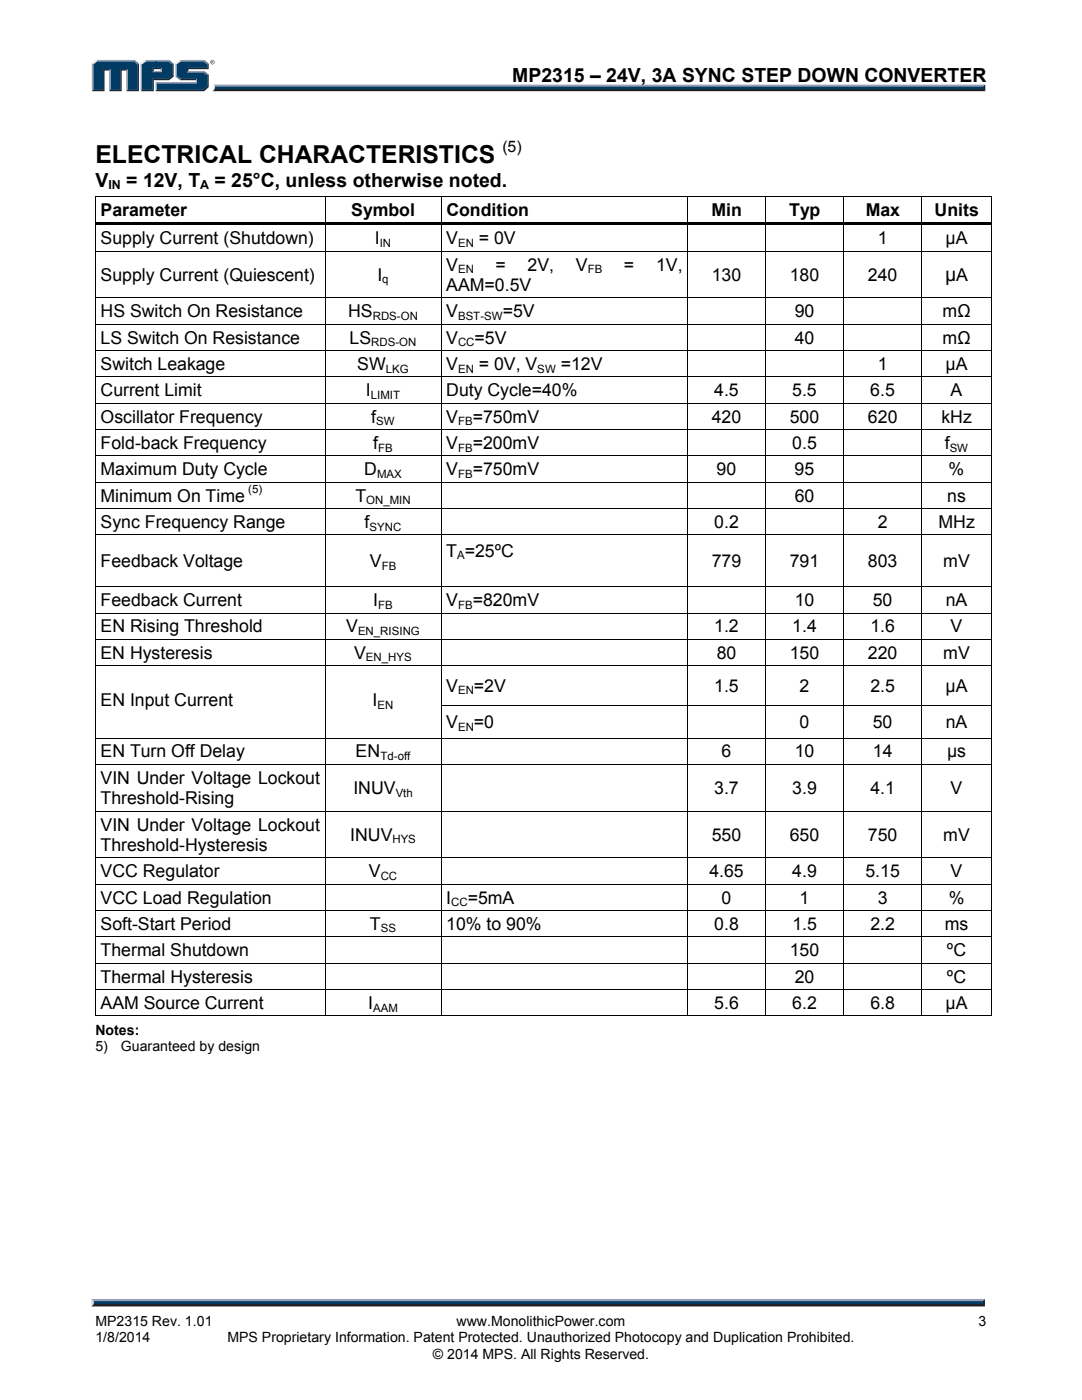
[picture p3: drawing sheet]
<svg xmlns="http://www.w3.org/2000/svg" width="216mm" height="279mm" viewBox="0 0 216 279" stroke-linecap="round" stroke-linejoin="round" font-family="sans-serif">
<path d="M42.7 16.9h153.9l-.4 .7h-153.4z" fill="#94a0b9"/>
<path d="M42.8 17.6h153.4l.4 .6h-154.3l.4-.2z" fill="#231f20"/>
<path d="M196.2 17.3l.4-.4v1.3l-.4-.4z" fill="#001339"/>
<path d="M42.9 17.3h153.3v.5h-153.4z" fill="#003b63"/>
<path d="M42.7 16.9l.2 .5a.78 .78 0 0 1-.6 .8l.1-.1a1.23 1.23 0 0 0 .3-1.2z" fill="#dcddde"/>
<path d="M30.4 14.4l.3-.2h1.3l.3 .2z" fill="#94a0b9"/>
<g fill="#003b63">
<path d="M18.6 12.8l.8-.6h7.2l.8 .6v5.1h-2v-4.1h-1.4v4.1h-2v-4.1h-1.4v4.1h-2z"/>
<path d="M28.3 12.8l.8-.6h2.2v1.3h-.9v.9h1.9v-.9h-1.3v-1.3h2.6l.8 .6v2.3l-.8 .6h-3.2v2.2h-2.1z"/>
<path d="M31.3 16.6h8v-.9h-3.2l-.9-.6v-2.3l.9-.6h4.4l.9 .6v.7h-4.1v.9h3.2l.9 .6v2.2l-.9 .7h-9.2z"/>
</g>
<path d="M35.9 12.1h4.8" fill="none" stroke="#94a0b9" stroke-width=".26"/>
<path d="M35 12.7l.9-.7 .2 .2-.8 .6z" fill="#dcddde"/>
<path d="M35.1 12.7v2.6" fill="none" stroke="#94a0b9" stroke-width=".27"/>
<path d="M35 15.3l.3-.2 .8 .6-.2 .3z" fill="#547194"/>
<path d="M35.9 15.9h3.4" fill="none" stroke="#001339" stroke-width=".26"/>
<g fill="#94a0b9">
<path d="M31 16.4h8.1v-.4l.2-.3v.9h-8z"/>
<path d="M31 16.4l.3 .2v1.3l-.3 .3z"/>
</g>
<path d="M37.3 13.5h4.1v-.7l.2-.1v1.1h-4v.4l-.3 .2z" fill="#001339"/>
<path d="M37.3 14.3h3.4" fill="none" stroke="#94a0b9" stroke-width=".26"/>
<path d="M40.7 14.2l.9 .7-.2 .1-.9-.6z" fill="#547194"/>
<g fill="#001339">
<path d="M31 18.2l.3-.3h9.2l.9-.7v-2.2l.2-.1v2.5l-.9 .8z"/>
<path d="M30.4 15.7h3.2l.8-.6v-2.3l.2-.1v2.6l-.9 .7h-3v2.2h-2.6l.2-.3h2.1z"/>
</g>
<path d="M33.7 12l.9 .7-.2 .1-.8-.6z" fill="#547194"/>
<path d="M29 12.1h4.7" fill="none" stroke="#94a0b9" stroke-width=".26"/>
<path d="M28.1 12.7l.9-.7 .1 .2-.8 .6z" fill="#dcddde"/>
<path d="M28.2 12.7v5.5" fill="none" stroke="#94a0b9" stroke-width=".27"/>
<path d="M32 13.8l.3-.3v.9l-.3-.2z" fill="#94a0b9"/>
<g fill="#001339">
<path d="M30.4 13.5h1.9l-.3 .3h-1.3v.4l-.3 .2z"/>
<path d="M27.4 12.8l.3-.1v5.5h-2.5l.2-.3h2z"/>
</g>
<path d="M26.8 12l.9 .7-.3 .1-.8-.6z" fill="#547194"/>
<path d="M19.2 12.1h7.6" fill="none" stroke="#94a0b9" stroke-width=".26"/>
<path d="M18.3 12.7l.9-.7 .2 .2-.8 .6z" fill="#dcddde"/>
<path d="M18.5 12.7v5.5" fill="none" stroke="#94a0b9" stroke-width=".27"/>
<path d="M20.6 13.8h1.4l-.2 .3h-.9v4.1h-2.6l.3-.3h2z" fill="#001339"/>
<path d="M21.9 13.8v4.4" fill="none" stroke="#94a0b9" stroke-width=".27"/>
<path d="M24 13.8h1.4l-.2 .3h-.9v4.1h-2.5l.2-.3h2z" fill="#001339"/>
<path d="M25.3 13.8v4.4" fill="none" stroke="#94a0b9" stroke-width=".27"/>
<path d="M40.7 12l.9 .7-.2 .1-.9-.6z" fill="#547194"/>
<g fill="#231f20">
<path d="M18.7 260h177.4l.4 .7h-178.3z"/>
<path d="M41.9 12.4a.45 .45 0 0 1 .9 0 .45 .45 0 0 1-.9 0zM42 12.4a.37 .37 0 0 0 .7 0 .37 .37 0 0 0-.7 0zM42.2 12.2h.3l.1 .5-.3-.3-.1 .3zM42.3 12.2v.2h.1z"/>
</g>
<path d="M18.3 259.2h178.2l-.4 .8h-177.4z" fill="#94a0b9"/>
<path d="M196.5 259.2v1.5l-.4-.4v-.6z" fill="#001339"/>
<path d="M18.7 259.7h177.4v.6h-177.4z" fill="#003b63"/>
<path d="M18.2 259.2l.5 .5v.6l-.5 .4z" fill="#dcddde"/>
<g fill="#000">
<path d="M19 39.2h.1v.7h-.1zM64.8 39.2h.2v.7h-.2zM87.9 39.2h.2v.7h-.2zM137.1 39.2h.2v.7h-.2zM152.7 39.2h.1v.7h-.1zM168.3 39.2h.1v.7h-.1zM183.8 39.2h.2v.7h-.2zM197.8 39.2h.2v.7h-.2zM197.8 39.2h.2v.1h-.2zM19 44.4h.1v1.1h-.1zM19 50h.1v.7h-.1zM19.1 44.4h45.7v.6h-45.7z"/>
<path d="M64.8 45h.2v.5h-.2zM64.8 44.4h23.1v.6h-23.1zM64.8 50h.2v.7h-.2zM87.9 45h.2v.5h-.2zM87.9 44.4h49.2v.6h-49.2zM87.9 50h.2v.7h-.2zM137.1 45h.2v.5h-.2zM137.1 44.4h15.6v.6h-15.6zM137.1 50h.2v.7h-.2zM152.7 45h.1v.5h-.1zM152.7 44.4h15.6v.6h-15.6zM152.7 50h.1v.7h-.1z"/>
<path d="M168.3 45h.1v.5h-.1zM168.3 44.4h15.5v.6h-15.5zM168.3 50h.1v.7h-.1zM183.8 45h.2v.5h-.2zM183.8 44.4h14v.6h-14zM183.8 50h.2v.7h-.2zM197.8 44.4h.2v1.1h-.2zM197.8 50h.2v.7h-.2zM19 59.4h.1v.6h-.1zM19 64.6h.1v.7h-.1zM19 69.9h.1v.7h-.1zM19 75.1h.1v.7h-.1z"/>
<path d="M64.8 59.4h.2v.6h-.2zM64.8 64.6h.2v.7h-.2zM64.8 69.9h.2v.7h-.2zM64.8 75.1h.2v.7h-.2zM87.9 59.4h.2v.6h-.2zM87.9 64.6h.2v.7h-.2zM87.9 69.9h.2v.7h-.2zM87.9 75.1h.2v.7h-.2zM137.1 59.4h.2v.6h-.2zM137.1 64.6h.2v.7h-.2zM137.1 69.9h.2v.7h-.2zM137.1 75.1h.2v.7h-.2z"/>
<path d="M152.7 59.4h.1v.6h-.1zM152.7 64.6h.1v.7h-.1zM152.7 69.9h.1v.7h-.1zM152.7 75.1h.1v.7h-.1zM168.3 59.4h.1v.6h-.1zM168.3 64.6h.1v.7h-.1zM168.3 69.9h.1v.7h-.1zM168.3 75.1h.1v.7h-.1zM183.8 59.4h.2v.6h-.2zM183.8 64.6h.2v.7h-.2zM183.8 69.9h.2v.7h-.2zM183.8 75.1h.2v.7h-.2z"/>
<path d="M197.8 59.4h.2v.6h-.2zM197.8 64.6h.2v.7h-.2zM197.8 69.9h.2v.7h-.2zM197.8 75.1h.2v.7h-.2zM19 80.4h.1v.7h-.1zM19 85.6h.1v.7h-.1zM19 90.9h.1v.7h-.1zM19 96.1h.1v.7h-.1zM64.8 80.4h.2v.7h-.2zM64.8 85.6h.2v.7h-.2zM64.8 90.9h.2v.7h-.2zM64.8 96.1h.2v.7h-.2z"/>
<path d="M87.9 80.4h.2v.7h-.2zM87.9 85.6h.2v.7h-.2zM87.9 90.9h.2v.7h-.2zM87.9 96.1h.2v.7h-.2zM137.1 80.4h.2v.7h-.2zM137.1 85.6h.2v.7h-.2zM137.1 90.9h.2v.7h-.2zM137.1 96.1h.2v.7h-.2zM152.7 80.4h.1v.7h-.1zM152.7 85.6h.1v.7h-.1zM152.7 90.9h.1v.7h-.1zM152.7 96.1h.1v.7h-.1z"/>
<path d="M168.3 80.4h.1v.7h-.1zM168.3 85.6h.1v.7h-.1zM168.3 90.9h.1v.7h-.1zM168.3 96.1h.1v.7h-.1zM183.8 80.4h.2v.7h-.2zM183.8 85.6h.2v.7h-.2zM183.8 90.9h.2v.7h-.2zM183.8 96.1h.2v.7h-.2zM197.8 80.4h.2v.7h-.2zM197.8 85.6h.2v.7h-.2zM197.8 90.9h.2v.7h-.2zM197.8 96.1h.2v.7h-.2z"/>
<path d="M19 101.4h.1v.7h-.1zM19 106.7h.1v.7h-.1zM19 117h.1v.7h-.1zM64.8 101.4h.2v.7h-.2zM64.8 106.7h.2v.7h-.2zM64.8 117h.2v.7h-.2zM87.9 101.4h.2v.7h-.2zM87.9 106.7h.2v.7h-.2zM87.9 117h.2v.7h-.2zM137.1 101.4h.2v.7h-.2zM137.1 106.7h.2v.7h-.2zM137.1 117h.2v.7h-.2z"/>
<path d="M152.7 101.4h.1v.7h-.1zM152.7 106.7h.1v.7h-.1zM152.7 117h.1v.7h-.1zM168.3 101.4h.1v.7h-.1zM168.3 106.7h.1v.7h-.1zM168.3 117h.1v.7h-.1zM183.8 101.4h.2v.7h-.2zM183.8 106.7h.2v.7h-.2zM183.8 117h.2v.7h-.2zM197.8 101.4h.2v.7h-.2zM197.8 106.7h.2v.7h-.2zM197.8 117h.2v.7h-.2z"/>
<path d="M19 122.3h.1v.7h-.1zM19 127.5h.1v.7h-.1zM19 132.8h.1v.7h-.1zM64.8 122.3h.2v.7h-.2zM64.8 127.5h.2v.7h-.2zM64.8 132.8h.2v.7h-.2zM87.9 122.3h.2v.7h-.2zM87.9 127.5h.2v.7h-.2zM87.9 132.8h.2v.7h-.2zM137.1 122.3h.2v.7h-.2zM137.1 127.5h.2v.7h-.2zM137.1 132.8h.2v.7h-.2z"/>
<path d="M152.7 122.3h.1v.7h-.1zM152.7 127.5h.1v.7h-.1zM152.7 132.8h.1v.7h-.1zM168.3 122.3h.1v.7h-.1zM168.3 127.5h.1v.7h-.1zM168.3 132.8h.1v.7h-.1zM183.8 122.3h.2v.7h-.2zM183.8 127.5h.2v.7h-.2zM183.8 132.8h.2v.7h-.2zM197.8 122.3h.2v.7h-.2zM197.8 127.5h.2v.7h-.2zM197.8 132.8h.2v.7h-.2z"/>
<path d="M19 140.7h.1v.7h-.1zM19 147.2h.1v.7h-.1zM19 152.5h.1v.7h-.1zM64.8 140.7h.2v.7h-.2zM64.8 147.2h.2v.7h-.2zM64.8 152.5h.2v.7h-.2zM87.9 140.7h.2v.7h-.2zM87.9 147.2h.2v.7h-.2zM87.9 152.5h.2v.7h-.2zM137.1 140.7h.2v.7h-.2zM137.1 147.2h.2v.7h-.2zM137.1 152.5h.2v.7h-.2z"/>
<path d="M152.7 140.7h.1v.7h-.1zM152.7 147.2h.1v.7h-.1zM152.7 152.5h.1v.7h-.1zM168.3 140.7h.1v.7h-.1zM168.3 147.2h.1v.7h-.1zM168.3 152.5h.1v.7h-.1zM183.8 140.7h.2v.7h-.2zM183.8 147.2h.2v.7h-.2zM183.8 152.5h.2v.7h-.2zM197.8 140.7h.2v.7h-.2zM197.8 147.2h.2v.7h-.2zM197.8 152.5h.2v.7h-.2z"/>
<path d="M19 161.8h.1v.7h-.1zM19 171.1h.1v.7h-.1zM19 176.4h.1v.7h-.1zM64.8 161.8h.2v.7h-.2zM64.8 171.1h.2v.7h-.2zM64.8 176.4h.2v.7h-.2zM87.9 161.8h.2v.7h-.2zM87.9 171.1h.2v.7h-.2zM87.9 176.4h.2v.7h-.2zM137.1 161.8h.2v.7h-.2zM137.1 171.1h.2v.7h-.2zM137.1 176.4h.2v.7h-.2z"/>
<path d="M152.7 161.8h.1v.7h-.1zM152.7 171.1h.1v.7h-.1zM152.7 176.4h.1v.7h-.1zM168.3 161.8h.1v.7h-.1zM168.3 171.1h.1v.7h-.1zM168.3 176.4h.1v.7h-.1zM183.8 161.8h.2v.7h-.2zM183.8 171.1h.2v.7h-.2zM183.8 176.4h.2v.7h-.2zM197.8 161.8h.2v.7h-.2zM197.8 171.1h.2v.7h-.2zM197.8 176.4h.2v.7h-.2z"/>
<path d="M19 181.6h.1v.7h-.1zM19 186.9h.1v.7h-.1zM19 192.1h.1v.7h-.1zM19 197.4h.1v.7h-.1zM64.8 181.6h.2v.7h-.2zM64.8 186.9h.2v.7h-.2zM64.8 192.1h.2v.7h-.2zM64.8 197.4h.2v.7h-.2zM87.9 181.6h.2v.7h-.2zM87.9 186.9h.2v.7h-.2zM87.9 192.1h.2v.7h-.2zM87.9 197.4h.2v.7h-.2z"/>
<path d="M137.1 181.6h.2v.7h-.2zM137.1 186.9h.2v.7h-.2zM137.1 192.1h.2v.7h-.2zM137.1 197.4h.2v.7h-.2zM152.7 181.6h.1v.7h-.1zM152.7 186.9h.1v.7h-.1zM152.7 192.1h.1v.7h-.1zM152.7 197.4h.1v.7h-.1zM168.3 181.6h.1v.7h-.1zM168.3 186.9h.1v.7h-.1zM168.3 192.1h.1v.7h-.1zM168.3 197.4h.1v.7h-.1z"/>
<path d="M183.8 181.6h.2v.7h-.2zM183.8 186.9h.2v.7h-.2zM183.8 192.1h.2v.7h-.2zM183.8 197.4h.2v.7h-.2zM197.8 181.6h.2v.7h-.2zM197.8 186.9h.2v.7h-.2zM197.8 192.1h.2v.7h-.2zM197.8 197.4h.2v.7h-.2zM197.8 202.6h.2v.2h-.2z"/>
</g>
<g fill="none" stroke="#000" stroke-width=".2">
<path d="M19 39.3h45.8M19 39.9v4.5M64.9 39.9v4.5M65 39.3h22.9M88 39.9v4.5M88.1 39.3h49M137.2 39.9v4.5M137.3 39.3h15.4M152.7 39.9v4.5M152.8 39.3h15.5M168.4 39.9v4.5M168.4 39.3h15.4"/>
<path d="M183.9 39.9v4.5M184 39.3h13.8M197.9 39.9v4.5M19 45.5v4.5M19 50.7v8.7M19.1 50.1h45.7M19.1 59.4h45.7M64.9 45.5v4.5M64.9 50.7v8.7M65 50.1h22.9M65 59.4h22.9M88 45.5v4.5"/>
<path d="M88 50.7v8.7M88.1 50.1h49M88.1 59.4h49M137.2 45.5v4.5M137.2 50.7v8.7M137.3 50.1h15.4M137.3 59.4h15.4M152.7 45.5v4.5M152.7 50.7v8.7M152.8 50.1h15.5M152.8 59.4h15.5M168.4 45.5v4.5"/>
<path d="M168.4 50.7v8.7M168.4 50.1h15.4M168.4 59.4h15.4M183.9 45.5v4.5M183.9 50.7v8.7M184 50.1h13.8M184 59.4h13.8M197.9 45.5v4.5M197.9 50.7v8.7M19 60v4.6M19 65.3v4.6M19 70.6v4.5"/>
<path d="M19 75.8v4.6M19.1 64.7h45.7M19.1 70h45.7M19.1 75.2h45.7M64.9 60v4.6M64.9 65.3v4.6M64.9 70.6v4.5M64.9 75.8v4.6M65 64.7h22.9M65 70h22.9M65 75.2h22.9M88 60v4.6"/>
<path d="M88 65.3v4.6M88 70.6v4.5M88 75.8v4.6M88.1 64.7h49M88.1 70h49M88.1 75.2h49M137.2 60v4.6M137.2 65.3v4.6M137.2 70.6v4.5M137.2 75.8v4.6M137.3 64.7h15.4M137.3 70h15.4"/>
<path d="M137.3 75.2h15.4M152.7 60v4.6M152.7 65.3v4.6M152.7 70.6v4.5M152.7 75.8v4.6M152.8 64.7h15.5M152.8 70h15.5M152.8 75.2h15.5M168.4 60v4.6M168.4 65.3v4.6M168.4 70.6v4.5M168.4 75.8v4.6"/>
<path d="M168.4 64.7h15.4M168.4 70h15.4M168.4 75.2h15.4M183.9 60v4.6M183.9 65.3v4.6M183.9 70.6v4.5M183.9 75.8v4.6M184 64.7h13.8M184 70h13.8M184 75.2h13.8M197.9 60v4.6M197.9 65.3v4.6"/>
<path d="M197.9 70.6v4.5M197.9 75.8v4.6M19 81.1v4.5M19 86.3v4.6M19 91.6v4.5M19 96.8v4.6M19.1 80.5h45.7M19.1 85.7h45.7M19.1 91h45.7M19.1 96.2h45.7M64.9 81.1v4.5M64.9 86.3v4.6"/>
<path d="M64.9 91.6v4.5M64.9 96.8v4.6M65 80.5h22.9M65 85.7h22.9M65 91h22.9M65 96.2h22.9M88 81.1v4.5M88 86.3v4.6M88 91.6v4.5M88 96.8v4.6M88.1 80.5h49M88.1 85.7h49"/>
<path d="M88.1 91h49M88.1 96.2h49M137.2 81.1v4.5M137.2 86.3v4.6M137.2 91.6v4.5M137.2 96.8v4.6M137.3 80.5h15.4M137.3 85.7h15.4M137.3 91h15.4M137.3 96.2h15.4M152.7 81.1v4.5M152.7 86.3v4.6"/>
<path d="M152.7 91.6v4.5M152.7 96.8v4.6M152.8 80.5h15.5M152.8 85.7h15.5M152.8 91h15.5M152.8 96.2h15.5M168.4 81.1v4.5M168.4 86.3v4.6M168.4 91.6v4.5M168.4 96.8v4.6M168.4 80.5h15.4M168.4 85.7h15.4"/>
<path d="M168.4 91h15.4M168.4 96.2h15.4M183.9 81.1v4.5M183.9 86.3v4.6M183.9 91.6v4.5M183.9 96.8v4.6M184 80.5h13.8M184 85.7h13.8M184 91h13.8M184 96.2h13.8M197.9 81.1v4.5M197.9 86.3v4.6"/>
<path d="M197.9 91.6v4.5M197.9 96.8v4.6M19 102.1v4.6M19 107.4v9.6M19 117.7v4.6M19.1 101.5h45.7M19.1 106.7h45.7M19.1 117.1h45.7M64.9 102.1v4.6M64.9 107.4v9.6M64.9 117.7v4.6M65 101.5h22.9"/>
<path d="M65 106.7h22.9M65 117.1h22.9M88 102.1v4.6M88 107.4v9.6M88 117.7v4.6M88.1 101.5h49M88.1 106.7h49M88.1 117.1h49M137.2 102.1v4.6M137.2 107.4v9.6M137.2 117.7v4.6M137.3 101.5h15.4"/>
<path d="M137.3 106.7h15.4M137.3 117.1h15.4M152.7 102.1v4.6M152.7 107.4v9.6M152.7 117.7v4.6M152.8 101.5h15.5M152.8 106.7h15.5M152.8 117.1h15.5M168.4 102.1v4.6M168.4 107.4v9.6M168.4 117.7v4.6M168.4 101.5h15.4"/>
<path d="M168.4 106.7h15.4M168.4 117.1h15.4M183.9 102.1v4.6M183.9 107.4v9.6M183.9 117.7v4.6M184 101.5h13.8M184 106.7h13.8M184 117.1h13.8M197.9 102.1v4.6M197.9 107.4v9.6M197.9 117.7v4.6M19 123v4.5"/>
<path d="M19 128.2v4.6M19 133.5v7.2M19.1 122.3h45.7M19.1 127.6h45.7M19.1 132.8h45.7M64.9 123v4.5M64.9 128.2v4.6M64.9 133.5v7.2M65 122.3h22.9M65 127.6h22.9M65 132.8h22.9M88 123v4.5"/>
<path d="M88 128.2v4.6M88 133.5v7.2M88.1 122.3h49M88.1 127.6h49M88.1 132.8h49M137.2 123v4.5M137.2 128.2v4.6M137.2 133.5v7.2M137.3 122.3h15.4M137.3 127.6h15.4M137.3 132.8h15.4M152.7 123v4.5"/>
<path d="M152.7 128.2v4.6M152.7 133.5v7.2M152.8 122.3h15.5M152.8 127.6h15.5M152.8 132.8h15.5M168.4 123v4.5M168.4 128.2v4.6M168.4 133.5v7.2M168.4 122.3h15.4M168.4 127.6h15.4M168.4 132.8h15.4M183.9 123v4.5"/>
<path d="M183.9 128.2v4.6M183.9 133.5v7.2M184 122.3h13.8M184 127.6h13.8M184 132.8h13.8M197.9 123v4.5M197.9 128.2v4.6M197.9 133.5v7.2M19 141.4v5.8M19 147.9v4.6M19 153.2v8.6M19.1 147.3h45.7"/>
<path d="M19.1 152.6h45.7M64.9 141.4v5.8M64.9 147.9v4.6M64.9 153.2v8.6M65 147.3h22.9M65 152.6h22.9M88 141.4v5.8M88 147.9v4.6M88 153.2v8.6M88.1 140.7h49M88.1 147.3h49M88.1 152.6h49"/>
<path d="M137.2 141.4v5.8M137.2 147.9v4.6M137.2 153.2v8.6M137.3 140.7h15.4M137.3 147.3h15.4M137.3 152.6h15.4M152.7 141.4v5.8M152.7 147.9v4.6M152.7 153.2v8.6M152.8 140.7h15.5M152.8 147.3h15.5M152.8 152.6h15.5"/>
<path d="M168.4 141.4v5.8M168.4 147.9v4.6M168.4 153.2v8.6M168.4 140.7h15.4M168.4 147.3h15.4M168.4 152.6h15.4M183.9 141.4v5.8M183.9 147.9v4.6M183.9 153.2v8.6M184 140.7h13.8M184 147.3h13.8M184 152.6h13.8"/>
<path d="M197.9 141.4v5.8M197.9 147.9v4.6M197.9 153.2v8.6M19 162.5v8.6M19 171.8v4.6M19 177.1v4.5M19.1 161.9h45.7M19.1 171.2h45.7M19.1 176.4h45.7M64.9 162.5v8.6M64.9 171.8v4.6M64.9 177.1v4.5"/>
<path d="M65 161.9h22.9M65 171.2h22.9M65 176.4h22.9M88 162.5v8.6M88 171.8v4.6M88 177.1v4.5M88.1 161.9h49M88.1 171.2h49M88.1 176.4h49M137.2 162.5v8.6M137.2 171.8v4.6M137.2 177.1v4.5"/>
<path d="M137.3 161.9h15.4M137.3 171.2h15.4M137.3 176.4h15.4M152.7 162.5v8.6M152.7 171.8v4.6M152.7 177.1v4.5M152.8 161.9h15.5M152.8 171.2h15.5M152.8 176.4h15.5M168.4 162.5v8.6M168.4 171.8v4.6M168.4 177.1v4.5"/>
<path d="M168.4 161.9h15.4M168.4 171.2h15.4M168.4 176.4h15.4M183.9 162.5v8.6M183.9 171.8v4.6M183.9 177.1v4.5M184 161.9h13.8M184 171.2h13.8M184 176.4h13.8M197.9 162.5v8.6M197.9 171.8v4.6M197.9 177.1v4.5"/>
<path d="M19 182.3v4.6M19 187.6v4.5M19 192.8v4.6M19 198.1v4.7M19.1 181.7h45.7M19.1 187h45.7M19.1 192.2h45.7M19.1 197.5h45.7M64.9 182.3v4.6M64.9 187.6v4.5M64.9 192.8v4.6M64.9 198.1v4.7"/>
<path d="M65 181.7h22.9M65 187h22.9M65 192.2h22.9M65 197.5h22.9M88 182.3v4.6M88 187.6v4.5M88 192.8v4.6M88 198.1v4.7M88.1 181.7h49M88.1 187h49M88.1 192.2h49M88.1 197.5h49"/>
<path d="M137.2 182.3v4.6M137.2 187.6v4.5M137.2 192.8v4.6M137.2 198.1v4.7M137.3 181.7h15.4M137.3 187h15.4M137.3 192.2h15.4M137.3 197.5h15.4M152.7 182.3v4.6M152.7 187.6v4.5M152.7 192.8v4.6M152.7 198.1v4.7"/>
<path d="M152.8 181.7h15.5M152.8 187h15.5M152.8 192.2h15.5M152.8 197.5h15.5M168.4 182.3v4.6M168.4 187.6v4.5M168.4 192.8v4.6M168.4 198.1v4.7M168.4 181.7h15.4M168.4 187h15.4M168.4 192.2h15.4M168.4 197.5h15.4"/>
<path d="M183.9 182.3v4.6M183.9 187.6v4.5M183.9 192.8v4.6M183.9 198.1v4.7M184 181.7h13.8M184 187h13.8M184 192.2h13.8M184 197.5h13.8M197.9 182.3v4.6M197.9 187.6v4.5M197.9 192.8v4.6M197.9 198.1v4.7"/>
<path d="M19 202.7h45.8M65 202.7h22.9M88.1 202.7h49M137.3 202.7h15.4M152.8 202.7h15.5M168.4 202.7h15.4M184 202.7h13.8"/>
</g>
<text font-size="4.9" x="19" y="32.6">ELECTRICAL CHARACTERISTICS</text>
<g font-size="3.9">
<text x="102.2" y="16.3">MP2315 – 24V, 3A SYNC STEP DOWN CONVERTER</text>
<text x="19" y="37.3">V</text>
<text x="25.2" y="37.3">= 12V, T</text>
<text x="42.8" y="37.3">= 25°C, unless otherwise noted.</text>
<text x="188.6" y="56.2">μA</text>
</g>
<g font-size="3.5">
<text x="20.1" y="43.2">Parameter</text>
<text x="70.1" y="43.2">Symbol</text>
<text x="89.1" y="43.2">Condition</text>
<text x="142" y="43.2">Min</text>
<text x="157.5" y="43.2">Typ</text>
<text x="172.7" y="43.2">Max</text>
<text x="186.5" y="43.2">Units</text>
<text x="20.1" y="48.7">Supply Current (Shutdown)</text>
<text x="74.8" y="48.7">I</text>
<text x="89" y="54">V</text>
<text x="89" y="48.7">V</text>
<text x="95.5" y="48.7">= 0V</text>
<text x="98.9" y="54">=</text>
<text x="105.3" y="54">2V,</text>
<text x="114.9" y="54">V</text>
<text x="124.5" y="54">=</text>
<text x="130.9" y="54">1V,</text>
<text x="175.2" y="48.7">1</text>
<text x="188.7" y="48.7">μA</text>
<text x="20.1" y="56">Supply Current (Quiescent)</text>
<text x="75.3" y="56">I</text>
<text x="89" y="58.1">AAM=0.5V</text>
<text x="142" y="56">130</text>
<text x="157.6" y="56">180</text>
<text x="173.2" y="56">240</text>
<text x="20.1" y="63.3">HS Switch On Resistance</text>
<text x="69.5" y="63.3">HS</text>
<text x="89" y="63.3">V</text>
<text x="100.3" y="63.3">=5V</text>
<text x="158.6" y="63.3">90</text>
<text x="188.1" y="63.3">mΩ</text>
<text x="20.1" y="68.6">LS Switch On Resistance</text>
<text x="69.8" y="68.6">LS</text>
<text x="89" y="68.6">V</text>
<text x="94.7" y="68.6">=5V</text>
<text x="158.6" y="68.6">40</text>
<text x="188.1" y="68.6">mΩ</text>
<text x="20.1" y="73.8">Switch Leakage</text>
<text x="71.3" y="73.8">SW</text>
<text x="89" y="73.8">V</text>
<text x="95.5" y="73.8">= 0V, V</text>
<text x="111.9" y="73.8">=12V</text>
<text x="175.2" y="73.8">1</text>
<text x="188.7" y="73.8">μA</text>
<text x="20.1" y="79.1">Current Limit</text>
<text x="73" y="79.1">I</text>
<text x="89" y="79.1">Duty Cycle=40%</text>
<text x="142.5" y="79.1">4.5</text>
<text x="158.1" y="79.1">5.5</text>
<text x="173.7" y="79.1">6.5</text>
<text x="189.7" y="79.1">A</text>
<text x="20.1" y="84.3">Oscillator Frequency</text>
<text x="20.1" y="89.6">Fold-back Frequency</text>
<text x="74.1" y="84.3">f</text>
<text x="74.5" y="89.6">f</text>
<text x="89" y="89.6">V</text>
<text x="89" y="84.3">V</text>
<text x="94.3" y="84.3">=750mV</text>
<text x="94.3" y="89.6">=200mV</text>
<text x="142" y="84.3">420</text>
<text x="157.6" y="84.3">500</text>
<text x="158.1" y="89.6">0.5</text>
<text x="173.2" y="84.3">620</text>
<text x="187.8" y="84.3">kHz</text>
<text x="188.5" y="89.6">f</text>
<text x="20.1" y="94.8">Maximum Duty Cycle</text>
<text x="72.7" y="94.8">D</text>
<text x="89" y="94.8">V</text>
<text x="94.3" y="94.8">=750mV</text>
<text x="143" y="94.8">90</text>
<text x="158.6" y="94.8">95</text>
<text x="189.3" y="94.8">%</text>
<text x="20.1" y="100.1">Minimum On Time</text>
<text x="70.9" y="100.1">T</text>
<text x="158.6" y="100.1">60</text>
<text x="189" y="100.1">ns</text>
<text x="20.1" y="105.4">Sync Frequency Range</text>
<text x="72.8" y="105.4">f</text>
<text x="142.5" y="105.4">0.2</text>
<text x="175.2" y="105.4">2</text>
<text x="187.3" y="105.4">MHz</text>
<text x="20.1" y="113.1">Feedback Voltage</text>
<text x="73.8" y="113.1">V</text>
<text x="89" y="111.1">T =25ºC</text>
<text x="142" y="113.1">779</text>
<text x="157.6" y="113.1">791</text>
<text x="173.2" y="113.1">803</text>
<text x="188.2" y="113.1">mV</text>
<text x="20.1" y="120.9">Feedback Current</text>
<text x="74.5" y="120.9">I</text>
<text x="89" y="120.9">V</text>
<text x="94.3" y="120.9">=820mV</text>
<text x="158.6" y="120.9">10</text>
<text x="174.2" y="120.9">50</text>
<text x="188.7" y="120.9">nA</text>
<text x="20.1" y="126.2">EN Rising Threshold</text>
<text x="20.1" y="131.5">EN Hysteresis</text>
<text x="69.1" y="126.2">V</text>
<text x="70.7" y="131.5">V</text>
<text x="142.5" y="126.2">1.2</text>
<text x="143" y="131.5">80</text>
<text x="157.6" y="131.5">150</text>
<text x="158.1" y="126.2">1.4</text>
<text x="173.2" y="131.5">220</text>
<text x="173.7" y="126.2">1.6</text>
<text x="188.2" y="131.5">mV</text>
<text x="189.7" y="126.2">V</text>
<text x="20.1" y="141">EN Input Current</text>
<text x="74.4" y="141">I</text>
<text x="89" y="138">V</text>
<text x="94.6" y="138">=2V</text>
<text x="142.5" y="138">1.5</text>
<text x="159.6" y="138">2</text>
<text x="173.7" y="138">2.5</text>
<text x="188.7" y="138">μA</text>
<text x="89" y="145.3">V</text>
<text x="94.6" y="145.3">=0</text>
<text x="159.5" y="145.3">0</text>
<text x="174.2" y="145.3">50</text>
<text x="188.7" y="145.3">nA</text>
<text x="20.1" y="151.2">EN Turn Off Delay</text>
<text x="71" y="151.2">EN</text>
<text x="144" y="151.2">6</text>
<text x="158.6" y="151.2">10</text>
<text x="174.2" y="151.2">14</text>
<text x="189" y="151.2">μs</text>
<text x="20.1" y="156.4">VIN Under Voltage Lockout</text>
<text x="20.1" y="160.5">Threshold-Rising</text>
<text x="70.5" y="158.5">INUV</text>
<text x="142.5" y="158.5">3.7</text>
<text x="158.1" y="158.5">3.9</text>
<text x="173.7" y="158.5">4.1</text>
<text x="189.7" y="158.5">V</text>
<text x="20.1" y="165.8">VIN Under Voltage Lockout</text>
<text x="69.9" y="167.8">INUV</text>
<text x="142" y="167.8">550</text>
<text x="157.6" y="167.8">650</text>
<text x="173.2" y="167.8">750</text>
<text x="188.2" y="167.8">mV</text>
<text x="20.1" y="169.8">Threshold-Hysteresis</text>
<text x="20.1" y="175.1">VCC Regulator</text>
<text x="73.6" y="175.1">V</text>
<text x="141.5" y="175.1">4.65</text>
<text x="158.1" y="175.1">4.9</text>
<text x="172.7" y="175.1">5.15</text>
<text x="189.7" y="175.1">V</text>
<text x="20.1" y="180.3">VCC Load Regulation</text>
<text x="20.1" y="185.6">Soft-Start Period</text>
<text x="73.8" y="185.6">T</text>
<text x="89" y="185.6">10% to 90%</text>
<text x="89" y="180.3">I</text>
<text x="93.3" y="180.3">=5mA</text>
<text x="142.5" y="185.6">0.8</text>
<text x="144" y="180.3">0</text>
<text x="158.1" y="185.6">1.5</text>
<text x="159.5" y="180.3">1</text>
<text x="173.7" y="185.6">2.2</text>
<text x="175.1" y="180.3">3</text>
<text x="188.5" y="185.6">ms</text>
<text x="189.3" y="180.3">%</text>
<text x="20.1" y="190.8">Thermal Shutdown</text>
<text x="157.6" y="190.8">150</text>
<text x="189" y="190.8">ºC</text>
<text x="20.1" y="196.1">Thermal Hysteresis</text>
<text x="158.6" y="196.1">20</text>
<text x="189" y="196.1">ºC</text>
<text x="20.1" y="201.3">AAM Source Current</text>
<text x="73.5" y="201.3">I</text>
<text x="142.5" y="201.3">5.6</text>
<text x="158.1" y="201.3">6.2</text>
<text x="173.7" y="201.3">6.8</text>
<text x="188.7" y="201.3">μA</text>
</g>
<text font-size="3.2" x="100.2" y="30.3">(5)</text>
<g font-size="2.8">
<text x="19" y="206.5">Notes:</text>
<text x="19" y="209.7">5)</text>
<text x="24.1" y="209.7">Guaranteed by design</text>
<text x="19" y="264.6">MP2315 Rev. 1.01</text>
<text x="19" y="267.9">1/8/2014</text>
<text x="45.4" y="267.9">MPS Proprietary Information. Patent Protected. Unauthorized Photocopy and Duplication Prohibited.</text>
<text x="91.1" y="264.6">www.MonolithicPower.com</text>
<text x="195.3" y="264.6">3</text>
<text x="86.4" y="271.1">© 2014 MPS. All Rights Reserved.</text>
</g>
<g font-size="2.5">
<text x="21.6" y="37.8">IN</text>
<text x="40" y="37.8">A</text>
</g>
<g font-size="2.3">
<text x="75.8" y="49.3">IN</text>
<text x="91.4" y="49.3">EN</text>
<text x="76.3" y="56.5">q</text>
<text x="91.4" y="54.5">EN</text>
<text x="117.3" y="54.5">FB</text>
<text x="74.4" y="63.8">RDS-ON</text>
<text x="91.4" y="63.8">BST-SW</text>
<text x="74.1" y="69.1">RDS-ON</text>
<text x="91.4" y="69.1">CC</text>
<text x="77" y="74.4">LKG</text>
<text x="91.4" y="74.4">EN</text>
<text x="107.2" y="74.4">SW</text>
<text x="74" y="79.6">LIMIT</text>
<text x="75.1" y="84.9">SW</text>
<text x="91.4" y="84.9">FB</text>
<text x="75.2" y="95.4">MAX</text>
<text x="75.5" y="90.1">FB</text>
<text x="91.4" y="90.1">FB</text>
<text x="91.4" y="95.4">FB</text>
<text x="189.5" y="90.1">SW</text>
<text x="49.5" y="98.3">(5)</text>
<text x="73.1" y="100.6">ON_MIN</text>
<text x="73.7" y="105.9">SYNC</text>
<text x="76.2" y="113.7">FB</text>
<text x="91.2" y="111.7">A</text>
<text x="75.5" y="121.5">FB</text>
<text x="91.4" y="121.5">FB</text>
<text x="71.4" y="126.7">EN_RISING</text>
<text x="73" y="132">EN_HYS</text>
<text x="75.3" y="141.5">EN</text>
<text x="91.4" y="138.5">EN</text>
<text x="91.4" y="145.8">EN</text>
<text x="75.9" y="151.7">Td-off</text>
<text x="79" y="159">Vth</text>
<text x="78.3" y="168.3">HYS</text>
<text x="76" y="175.6">CC</text>
<text x="90" y="180.8">CC</text>
<text x="76" y="186.1">SS</text>
<text x="74.4" y="201.9">AAM</text>
</g>
</svg>
